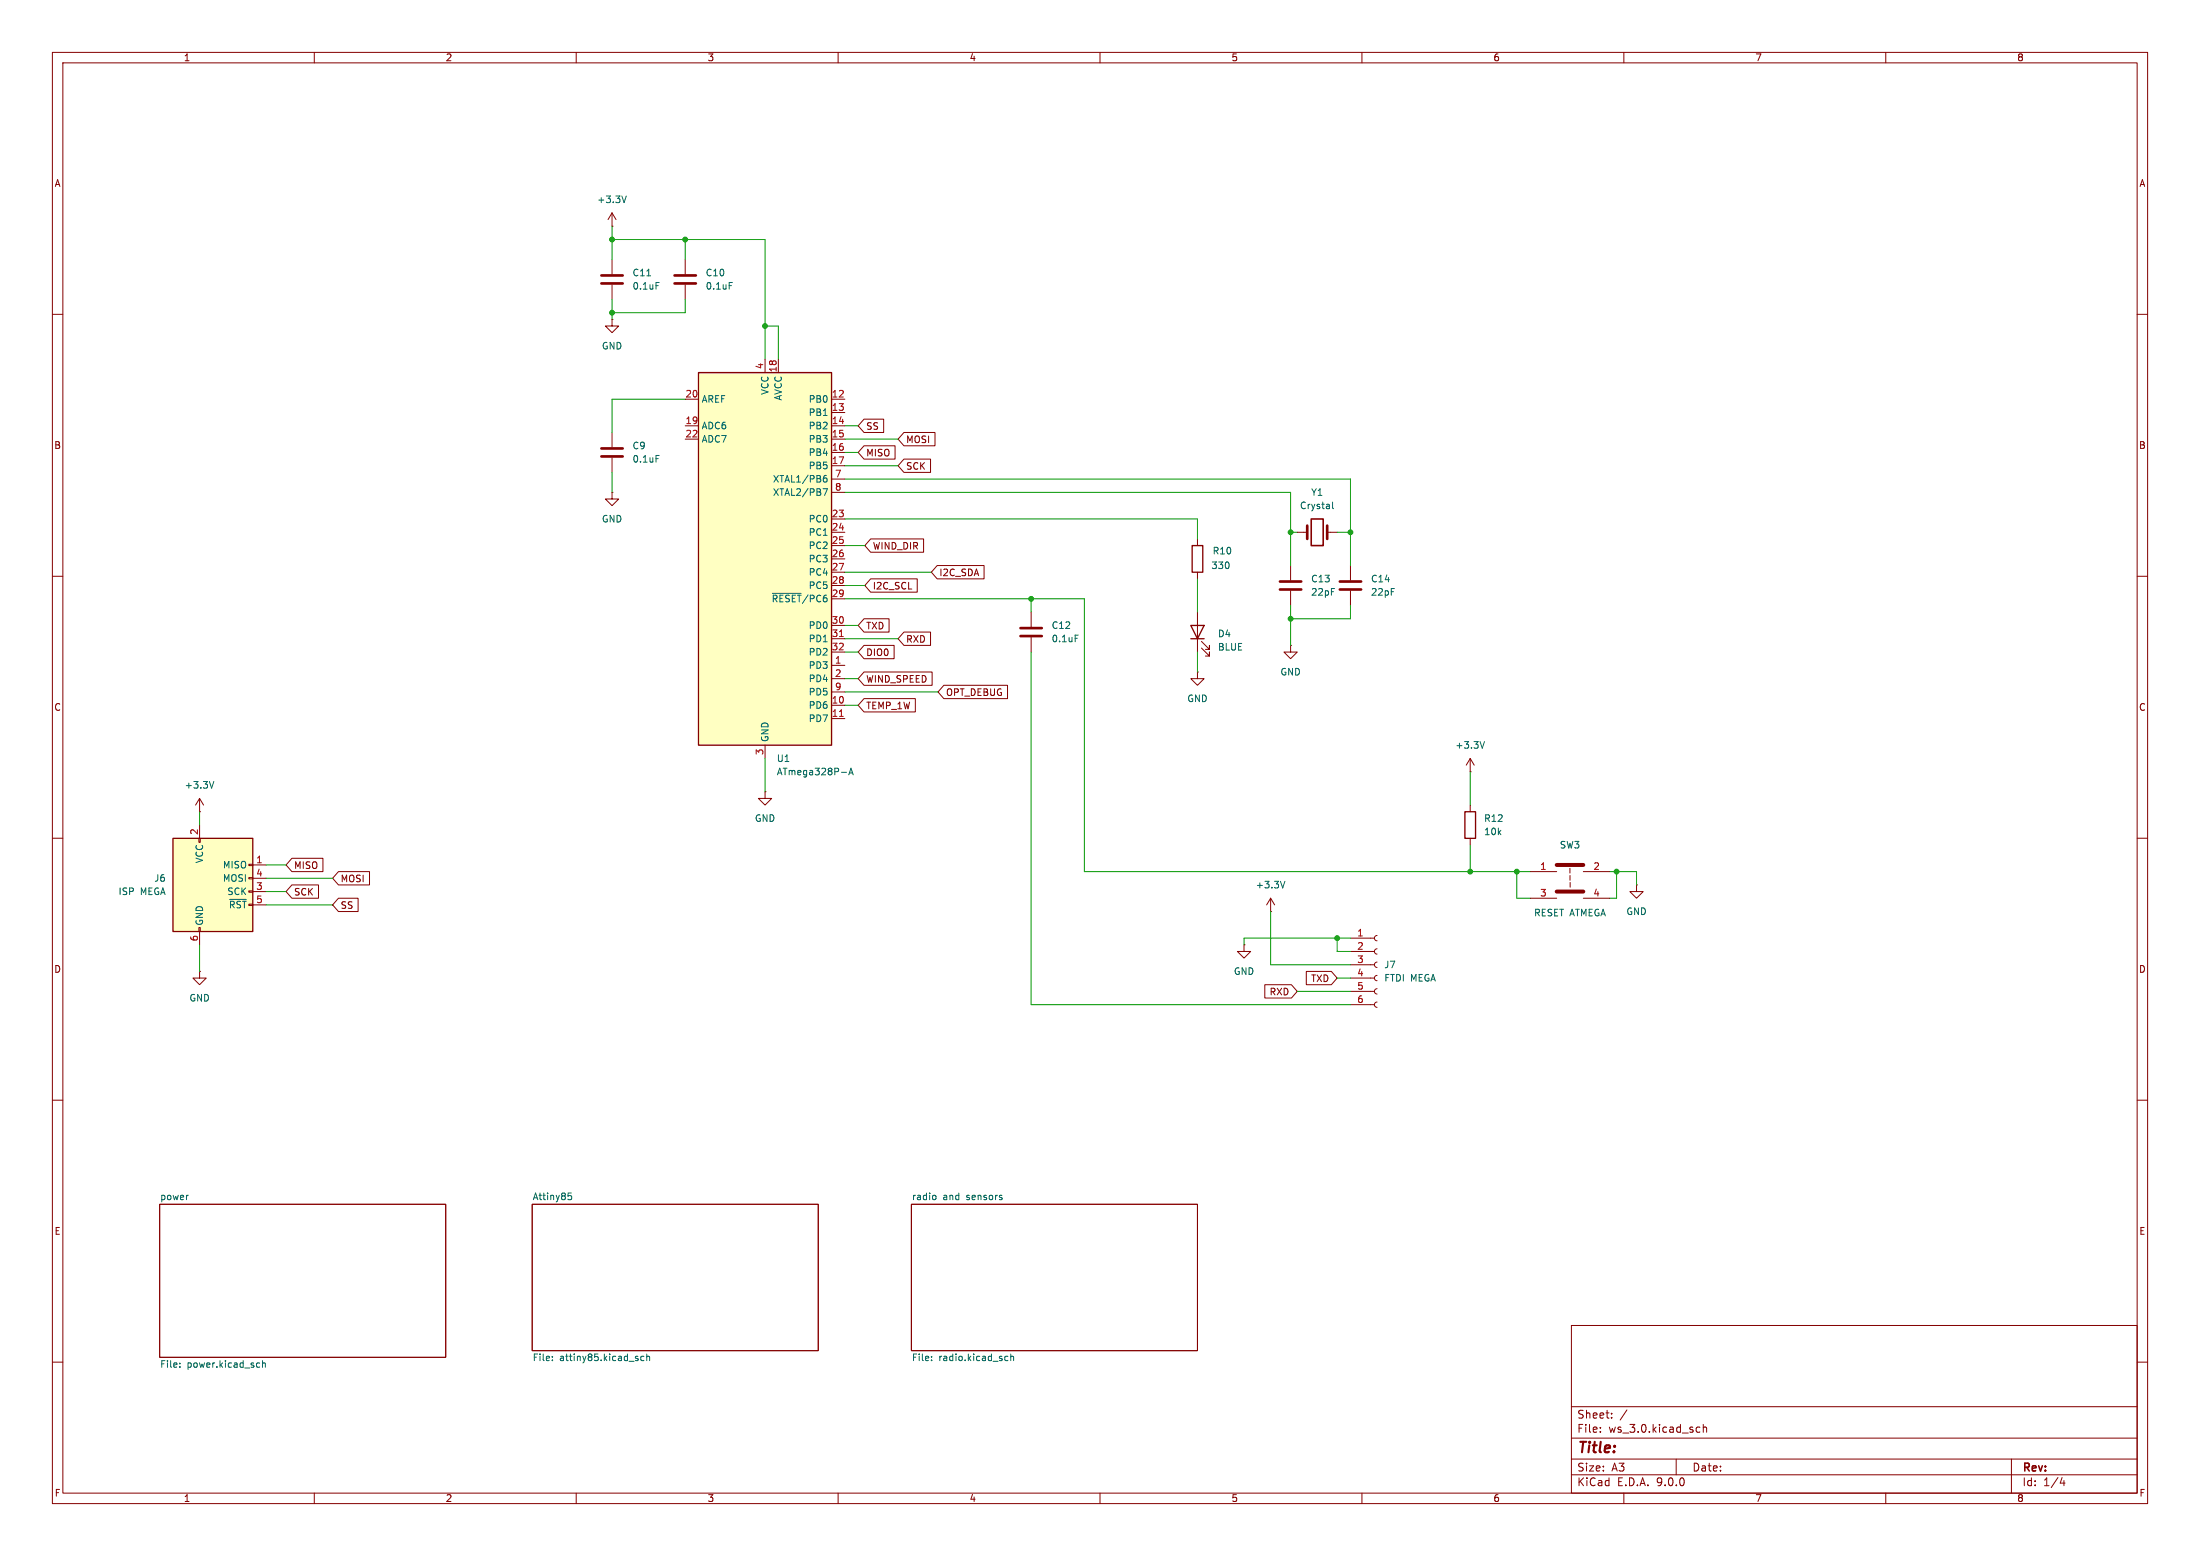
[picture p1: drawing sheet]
<svg xmlns="http://www.w3.org/2000/svg" width="420mm" height="297mm" viewBox="0 0 420 297" stroke-linecap="round" stroke-linejoin="round" font-family="sans-serif">
<g fill="none" stroke="#840000" stroke-width=".19">
<path d="M10 10h400v277h-400zM12 12h396v273h-396zM60 10v2M110 10v2M160 10v2M210 10v2M260 10v2M310 10v2M360 10v2M116.8 43.2h.1M116.8 40.6l-.7 1.3M116.8 40.6l.8 1.3"/>
<path d="M116.8 40.6v2.6M116.8 49.5v2.8M116.8 54.4v2.8M130.8 49.5v2.8M130.8 54.4v2.8M10 60h2M408 60h2M10 110h2M228.6 102.9v1.2M228.6 109.2v1.3M408 110h2M228.6 128.3v1.2h1.3l-1.3 1.3-1.3-1.3h1.3"/>
<path d="M228.6 128.3h.1M10 160h2M38.1 154.9h.1M38.1 152.4l-.8 1.3M38.1 152.4l.8 1.3M38.1 152.4v2.5M408 160h2M257.8 179.1h4.6M262.9 178.6l-.4 .1-.1 .4 .1 .3 .4 .2M312.4 168.9v1.3h1.3l-1.3 1.3-1.3-1.3h1.3M312.4 168.9h.1M257.8 181.6h4.6"/>
<path d="M257.8 184.2h4.6M257.8 186.7h4.6M257.8 189.2h4.6M257.8 191.8h4.6M262.9 181.1l-.4 .2-.1 .3 .1 .4 .4 .1M262.9 183.6l-.4 .2-.1 .4 .1 .3 .4 .2M262.9 186.2l-.4 .1-.1 .4 .1 .3 .4 .2M262.9 188.7l-.4 .2-.1 .3 .1 .4 .4 .1M262.9 191.3l-.4 .1-.1 .4 .1 .3 .4 .2M10 210h2M408 210h2M30.5 229.9h54.6v29.2h-54.6z"/>
<path d="M101.6 229.9h54.6v27.9h-54.6zM174 229.9h54.6v27.9h-54.6zM300 253h108v32h-108zM10 260h2M300 278.5h108M300 274.5h108M300 268.5h108M305.5 273.2v.2M305.5 272.5v.1M307.7 270.5v.2M307.7 269.8v.1M310.6 269.1l-1.3 1.9"/>
<path d="M320 278.5v3M324.1 272.4l.4 .1M324.5 273.3l-.4 .1M325.2 272.5l.2-.1 .3 .1 .1 .9M325.2 271.9v1.5M384 278.5v6.5M408 260h2M60 285v2M110 285v2M160 285v2M210 285v2M260 285v2"/>
<path d="M300 281.5h108M310 285v2M360 285v2M393.7 282l-.4 1.1h.9M394 282.6v1"/>
</g>
<g fill="none" stroke="#006464" stroke-width=".19">
<path d="M119.6 37.4l-.5 1.3M123.5 52.6h.7M125.2 53.9h.6M139.2 53.9h.6M40.8 149.2l-.4 1.2M35.8 228.1h.2M108.5 227.7h.6M108.5 228.3l.4-.1 .2 .3-.1 .4h-.5M178.4 228.1l.3 .3v.4l-.3 .2M50.1 259.7v1.3M105.4 259.6v.1M105.4 258.9v.2"/>
<path d="M122.9 258.9h-.3l-.3 .2 .1 .6h.5M123.5 259l.2-.1h.3v.8M123.5 258.4v1.3M177.8 259.6v.1M177.8 258.9v.2M191.9 259.7h.5M191.9 258.9h.5M193 259l.1-.1h.3l.1 .8M193 258.4v1.3M34.3 260.9v.1M34.3 260.2v.1M49.2 260.1l.4 .1"/>
<path d="M49.6 260.9l-.4 .1M50.1 260.3l.2-.2 .3 .1 .1 .8"/>
</g>
<path d="M227.6 104.1h2v5.1h-2z" fill="none" stroke="#840000" stroke-width=".25"/>
<path d="M114.8 52.6h4.1M114.8 54.1h4.1M128.8 52.6h4M128.8 54.1h4" fill="none" stroke="#840000" stroke-width=".51"/>
<path d="M33 160h15.3v17.8h-15.3z" fill="#ffffc2"/>
<g fill="none" stroke="#840000" stroke-width=".19">
<path d="M116.8 61v1.2h1.3l-1.3 1.3-1.2-1.3h1.2M116.8 61h.1M116.8 94v1.3h1.3l-1.3 1.2-1.2-1.2h1.2M116.8 94h.1M116.8 82.6v2.7M116.8 87.4v2.8M228.6 116.8v7.7M246.4 108v2.7M246.4 112.8v2.8M247.6 101.6h2M253.4 101.6h1.9M257.8 108v2.7"/>
<path d="M257.8 112.8v2.8M229.4 123.7l1.5 1.5v-.7v.7h-.8M229.4 122.4l1.5 1.6v-.8v.8h-.8M246.4 123.2v1.3h1.2l-1.2 1.2-1.3-1.2h1.3M246.4 123.2h.1M38.1 157.5v2.5M280.7 147.3h.1M280.7 144.8l-.8 1.3M280.7 144.8l.7 1.3M280.7 144.8v2.5M280.7 153.7v1.2M38 160h.2v.8h-.2z"/>
<path d="M38 177h.2v.8h-.2zM38.1 177.8v2.5M47.5 165h.8v.2h-.8zM47.5 167.5h.8v.3h-.8zM47.5 170.1h.8v.2h-.8zM48.3 165.1h2.5M48.3 167.6h2.5M48.3 170.2h2.5M48.3 172.7h2.5M280.7 160v1.3M292.1 166.4h5.1M292.1 171.5h5.1"/>
<path d="M299.7 165.7v1M299.7 167.1v.9M299.7 168.4v.9M302.3 166.4h5M302.3 171.5h5M38.1 185.4v1.3h1.3l-1.3 1.3-1.3-1.3h1.3M38.1 185.4h.1"/>
</g>
<path d="M227.3 119.4h2.6l-1.3 2.5zM227.3 121.9h2.6M279.7 154.9h2v5.1h-2zM33 160h15.3v17.8h-15.3z" fill="none" stroke="#840000" stroke-width=".25"/>
<path d="M125.2 86.9h.6M254.4 95.8v1.1l.2 .2M283.4 141.5l-.4 1.3M43.8 171.7h3.2" fill="none" stroke="#006464" stroke-width=".19"/>
<path d="M114.8 85.6h4.1M114.8 87.1h4.1M244.3 111h4.1M244.3 112.5h4.1M249.6 100.3v2.6M253.4 100.3v2.6M255.8 111h4M255.8 112.5h4" fill="none" stroke="#840000" stroke-width=".51"/>
<path d="M250.3 99.1h2.3v5h-2.3z" fill="none" stroke="#840000" stroke-width=".3"/>
<path d="M297.2 165.1h5.1M297.2 170.2h5.1" fill="none" stroke="#840000" stroke-width=".76"/>
<path d="M133.3 71.1h25.4v71.1h-25.4z" fill="#ffffc2"/>
<path d="M133.3 71.1h25.4v71.1h-25.4z" fill="none" stroke="#840000" stroke-width=".25"/>
<g fill="none" stroke="#840000" stroke-width=".19">
<path d="M130.8 76.2h2.5M146 68.6v2.5M148.6 68.6v2.5M158.7 76.2h2.6M158.7 78.7h2.6M130.8 81.3h2.5M130.8 83.8h2.5M158.7 81.3h2.6M158.7 83.8h2.6M158.7 86.4h2.6M158.7 88.9h2.6M158.7 91.4h2.6"/>
<path d="M158.7 94h2.6M158.7 99.1h2.6M164.9 80h3.8v2.6h-3.8l-1.1-1.3zM164.9 85.1h6v2.5h-6l-1.1-1.2zM172.6 87.6h5v2.6h-5l-1.2-1.3zM172.6 82.5h5.9v2.6h-5.9l-1.2-1.3zM158.7 101.6h2.6M158.7 104.1h2.6M158.7 106.7h2.6M158.7 109.2h2.6M158.7 111.8h2.6M158.7 114.3h2.6"/>
<path d="M158.7 119.4h2.6M164.9 118.1h4.8v2.6h-4.8l-1.1-1.3zM166.2 110.5h8.9v2.5h-8.9l-1.1-1.2zM166.2 102.9h10.1v2.5h-10.1l-1.1-1.3zM178.9 107.9h9v2.6h-9l-1.1-1.3zM196.8 116.8v2.8M158.7 121.9h2.6M158.7 124.5h2.6M158.7 127h2.6M158.7 129.5h2.6M158.7 132.1h2.6M158.7 134.6h2.6"/>
<path d="M158.7 137.2h2.6M164.9 128.3h13v2.5h-13l-1.1-1.3zM164.9 123.2h5.8v2.5h-5.8l-1.1-1.2zM164.9 133.3h9.8v2.6h-9.8l-1.1-1.3zM172.6 120.6h5v2.6h-5l-1.2-1.3zM180.2 130.8h12.1v2.6h-12.1l-1.1-1.3zM196.8 121.7v2.8M146 151.1v1.3h1.3l-1.3 1.3-1.2-1.3h1.2M146 151.1h.1M146 142.2v2.6M55.7 168.9h5.1v2.6h-5.1l-1.1-1.3zM55.7 163.8h6v2.6h-6l-1.1-1.3z"/>
<path d="M64.6 171.4h3.8v2.6h-3.8l-1.1-1.3zM64.6 166.4h5.9v2.5h-5.9l-1.1-1.3zM242.6 174h.1M242.6 171.5l-.8 1.2M242.6 171.5l.7 1.2M242.6 171.5v2.5M237.5 180.3v1.3h1.3l-1.3 1.3-1.3-1.3h1.3M237.5 180.3h.1M241.5 188h5l1.1 1.2-1.1 1.3h-5zM249.4 185.4h4.8l1.1 1.3-1.1 1.3h-4.8z"/>
</g>
<path d="M157.1 93.3h.9l-.6 1.3M157.2 91.4l.5-.2 .2 .3-.1 .5h-.4l-.2-.1M157.8 90.7l-.4 .1-.2 .3M147.4 113.3h5.5M205.2 121.2h.7M160.6 147.4h1M162 147.9l.5-1.3 .4 1.3M162.2 147.5h.6M245.3 168.2l-.4 1.3" fill="none" stroke="#006464" stroke-width=".19"/>
<path d="M160.3 121.5h.7M160.3 136.7h.7" fill="none" stroke="#a90000" stroke-width=".19"/>
<path d="M194.8 119.9h4.1M194.8 121.4h4.1" fill="none" stroke="#840000" stroke-width=".51"/>
<g fill="none" stroke="#009600" stroke-width=".19">
<path d="M116.8 43.2v6.3M116.8 57.2v3.8M116.8 45.7h29.2v22.9M130.8 57.2v2.5h-14M130.8 45.7v3.8M130.8 76.2h-14v6.4M146 62.2h2.6v6.4M116.8 90.2v3.8M161.3 99.1h67.3v3.8M161.3 83.8h10.1M161.3 86.4h2.5M161.3 88.9h10.1"/>
<path d="M161.3 81.3h2.5M161.3 94h85.1v14M161.3 91.4h96.5v16.6M161.3 114.3h45.7v52.1h85.1M161.3 104.1h3.8M161.3 119.4h2.5M161.3 109.2h16.5M161.3 111.8h3.8M196.8 114.3v2.5M228.6 110.5v6.3M246.4 101.6h1.2M246.4 115.6v7.6"/>
<path d="M255.3 101.6h2.5M257.8 115.6v2.5h-11.4M161.3 129.5h2.5M161.3 121.9h10.1M161.3 134.6h2.5M161.3 124.5h2.5M161.3 132.1h17.8M196.8 124.5v67.3h61M228.6 124.5v3.8M38.1 154.9v2.6M146 144.8v6.3M280.7 147.3v6.4"/>
<path d="M50.8 170.2h3.8M50.8 172.7h12.7M50.8 167.6h12.7M50.8 165.1h3.8M242.6 174v10.2h15.2M255.3 179.1v2.5h2.5M257.8 179.1h-20.3v1.2M280.7 161.3v5.1M289.6 166.4v5.1h2.5M307.3 166.4h5.1v2.5M308.6 166.4v5.1h-1.3M38.1 180.3v5.1"/>
<path d="M247.6 189.2h10.2M255.3 186.7h2.5"/>
</g>
<g fill="#009600" stroke="#009600" stroke-width=".19">
<circle cx="196.8" cy="114.3" r=".46"/>
<circle cx="116.8" cy="45.7" r=".46"/>
<circle cx="116.8" cy="59.7" r=".46"/>
<circle cx="289.6" cy="166.4" r=".46"/>
<circle cx="280.7" cy="166.4" r=".46"/>
<circle cx="308.6" cy="166.4" r=".46"/>
<circle cx="255.3" cy="179.1" r=".46"/>
<circle cx="130.8" cy="45.7" r=".46"/>
<circle cx="146" cy="62.2" r=".46"/>
<circle cx="246.4" cy="101.6" r=".46"/>
<circle cx="257.8" cy="101.6" r=".46"/>
<circle cx="246.4" cy="118.1" r=".46"/>
</g>
<text font-size="2.8" fill="#840000" x="301" y="277.9">Title:</text>
<g font-size="2.1" fill="#840000">
<text x="301" y="273.7">File:</text>
<text x="301" y="271">Sheet:</text>
<text x="307.1" y="273.7">ws_3.0.kicad_sch</text>
<text x="301" y="281.1">Size:</text>
<text x="307.6" y="281.1">A3</text>
<text x="323" y="281.1">Date:</text>
<text x="386" y="281.3">Rev:</text>
<text x="301" y="283.9">KiCad</text>
<text x="308.7" y="283.9">E.D.A.</text>
<text x="316.3" y="283.9">9.0.0</text>
<text x="386" y="283.9">Id:</text>
<text x="390.1" y="283.9">1/4</text>
</g>
<g font-size="1.8" fill="#840000">
<text x="35" y="11.9">1</text>
<text x="85" y="11.9">2</text>
<text x="135" y="11.9">3</text>
<text x="185" y="11.9">4</text>
<text x="235" y="11.9">5</text>
<text x="285" y="11.9">6</text>
<text x="335" y="11.9">7</text>
<text x="385" y="11.9">8</text>
<text x="10.3" y="35.9">A</text>
<text x="408.3" y="35.9">A</text>
<text x="165.3" y="82.2">SS</text>
<text x="10.3" y="85.9">B</text>
<text x="165.3" y="87.3">MISO</text>
<text x="172.9" y="89.9">SCK</text>
<text x="172.9" y="84.8">MOSI</text>
<text x="408.2" y="85.9">B</text>
<text x="166.5" y="105.1">WIND_DIR</text>
<text x="166.5" y="112.7">I2C_SCL</text>
<text x="179.2" y="110.2">I2C_SDA</text>
<text x="165.3" y="120.3">TXD</text>
<text x="165.3" y="125.4">DIO0</text>
<text x="172.9" y="122.9">RXD</text>
<text x="165.3" y="130.5">WIND_SPEED</text>
<text x="10.3" y="135.9">C</text>
<text x="165.3" y="135.6">TEMP_1W</text>
<text x="180.5" y="133">OPT_DEBUG</text>
<text x="408.2" y="135.9">C</text>
<text x="56" y="166.1">MISO</text>
<text x="56" y="171.1">SCK</text>
<text x="64.9" y="173.7">SS</text>
<text x="64.9" y="168.6">MOSI</text>
<text x="10.3" y="185.9">D</text>
<text x="408.2" y="185.9">D</text>
<text x="242.3" y="190.2">RXD</text>
<text x="250.2" y="187.6">TXD</text>
<text x="10.3" y="235.9">E</text>
<text x="408.3" y="235.9">E</text>
<text x="10.3" y="285.9">F</text>
<text x="35" y="286.9">1</text>
<text x="85" y="286.9">2</text>
<text x="135" y="286.9">3</text>
<text x="185" y="286.9">4</text>
<text x="235" y="286.9">5</text>
<text x="285" y="286.9">6</text>
<text x="335" y="286.9">7</text>
<text x="385" y="286.9">8</text>
<text x="408.3" y="285.9">F</text>
</g>
<g font-size="1.8" fill="#006464">
<text x="113.9" y="39">+3.3V</text>
<text x="120.7" y="52.9">C11</text>
<text x="134.6" y="52.9">C10</text>
<text x="120.7" y="55.5">0.1uF</text>
<text x="134.6" y="55.5">0.1uF</text>
<text x="114.8" y="66.9">GND</text>
<text x="133.9" y="77.1">AREF</text>
<text x="146.9" y="75.5" transform="rotate(-90 146.9 75.5)">VCC</text>
<text x="149.5" y="76.5" transform="rotate(-90 149.5 76.5)">AVCC</text>
<text x="154.3" y="77.1">PB0</text>
<text x="133.9" y="82.1">ADC6</text>
<text x="154.3" y="79.6">PB1</text>
<text x="154.3" y="82.1">PB2</text>
<text x="120.7" y="86">C9</text>
<text x="120.7" y="88.5">0.1uF</text>
<text x="133.9" y="84.7">ADC7</text>
<text x="154.3" y="84.7">PB3</text>
<text x="154.3" y="87.2">PB4</text>
<text x="154.3" y="89.8">PB5</text>
<text x="147.5" y="92.3">XTAL1/PB6</text>
<text x="147.5" y="94.8">XTAL2/PB7</text>
<text x="250.2" y="94.8">Y1</text>
<text x="114.8" y="99.9">GND</text>
<text x="154.3" y="99.9">PC0</text>
<text x="248.1" y="97.4">Crystal</text>
<text x="154.3" y="102.5">PC1</text>
<text x="154.3" y="105">PC2</text>
<text x="154.3" y="107.5">PC3</text>
<text x="231.4" y="106">R10</text>
<text x="154.3" y="110.1">PC4</text>
<text x="154.3" y="112.6">PC5</text>
<text x="231.1" y="108.8">330</text>
<text x="250.2" y="111.4">C13</text>
<text x="250.2" y="113.9">22pF</text>
<text x="261.6" y="111.4">C14</text>
<text x="261.6" y="113.9">22pF</text>
<text x="147.2" y="115.2">~{RESET}/PC6</text>
<text x="154.3" y="120.2">PD0</text>
<text x="154.3" y="122.8">PD1</text>
<text x="154.3" y="125.3">PD2</text>
<text x="200.7" y="120.2">C12</text>
<text x="200.7" y="122.8">0.1uF</text>
<text x="232.4" y="121.8">D4</text>
<text x="232.4" y="124.4">BLUE</text>
<text x="154.3" y="127.9">PD3</text>
<text x="154.3" y="130.4">PD4</text>
<text x="244.3" y="129.1">GND</text>
<text x="154.3" y="132.9">PD5</text>
<text x="154.3" y="135.5">PD6</text>
<text x="226.6" y="134.2">GND</text>
<text x="146.9" y="141.7" transform="rotate(-90 146.9 141.7)">GND</text>
<text x="154.3" y="138">PD7</text>
<text x="277.7" y="143.1">+3.3V</text>
<text x="148.2" y="145.6">U1</text>
<text x="148.2" y="148.2">ATmega328P-A</text>
<text x="35.2" y="150.7">+3.3V</text>
<text x="144" y="157.1">GND</text>
<text x="283.2" y="159.6">10k</text>
<text x="283.2" y="157.1">R12</text>
<text x="39" y="164.9" transform="rotate(-90 39 164.9)">VCC</text>
<text x="42.4" y="166">MISO</text>
<text x="297.7" y="162.2">SW3</text>
<text x="22.5" y="171">ISP</text>
<text x="26.8" y="171">MEGA</text>
<text x="29.4" y="168.5">J6</text>
<text x="42.4" y="168.5">MOSI</text>
<text x="43.3" y="171">SCK</text>
<text x="43.6" y="173.6">~{RST}</text>
<text x="239.6" y="169.8">+3.3V</text>
<text x="39" y="176.8" transform="rotate(-90 39 176.8)">GND</text>
<text x="292.8" y="175.1">RESET ATMEGA</text>
<text x="310.4" y="174.9">GND</text>
<text x="264.2" y="185">J7</text>
<text x="36.1" y="191.4">GND</text>
<text x="235.5" y="186.3">GND</text>
<text x="264.2" y="187.6">FTDI MEGA</text>
<text x="30.5" y="229.2">power</text>
<text x="101.6" y="229.2">Attiny85</text>
<text x="174" y="229.2">radio</text>
<text x="180" y="229.2">and</text>
<text x="184.6" y="229.2">sensors</text>
<text x="30.5" y="261.4">File:</text>
<text x="35.7" y="261.4">power.kicad_sch</text>
<text x="101.6" y="260.1">File:</text>
<text x="106.8" y="260.1">attiny85.kicad_sch</text>
<text x="174" y="260.1">File:</text>
<text x="179.2" y="260.1">radio.kicad_sch</text>
</g>
<g font-size="1.8" fill="#a90000">
<text x="145.8" y="70.6" transform="rotate(-90 145.8 70.6)">4</text>
<text x="148.3" y="71.2" transform="rotate(-90 148.3 71.2)">18</text>
<text x="130.8" y="75.9">20</text>
<text x="158.7" y="75.9">12</text>
<text x="130.8" y="81">19</text>
<text x="130.8" y="83.6">22</text>
<text x="158.7" y="78.5">13</text>
<text x="158.7" y="81">14</text>
<text x="158.7" y="83.6">15</text>
<text x="158.7" y="86.1">16</text>
<text x="158.7" y="88.6">17</text>
<text x="159.3" y="91.2">7</text>
<text x="159.3" y="93.7">8</text>
<text x="158.7" y="98.8">23</text>
<text x="158.7" y="101.3">24</text>
<text x="158.7" y="103.9">25</text>
<text x="158.7" y="106.4">26</text>
<text x="158.7" y="109">27</text>
<text x="158.7" y="111.5">28</text>
<text x="158.7" y="114">29</text>
<text x="158.7" y="119.1">30</text>
<text x="158.7" y="121.7">31</text>
<text x="158.7" y="124.2">32</text>
<text x="159.3" y="126.7">1</text>
<text x="159.3" y="129.3">2</text>
<text x="159.3" y="131.8">9</text>
<text x="158.7" y="134.4">10</text>
<text x="158.7" y="136.9">11</text>
<text x="145.8" y="144.2" transform="rotate(-90 145.8 144.2)">3</text>
<text x="37.8" y="159.5" transform="rotate(-90 37.8 159.5)">2</text>
<text x="48.8" y="164.8">1</text>
<text x="48.8" y="167.4">4</text>
<text x="293.9" y="166.1">1</text>
<text x="304.1" y="166.1">2</text>
<text x="48.8" y="169.9">3</text>
<text x="48.8" y="172.5">5</text>
<text x="293.9" y="171.2">3</text>
<text x="304.1" y="171.2">4</text>
<text x="37.8" y="179.8" transform="rotate(-90 37.8 179.8)">6</text>
<text x="259" y="178.8">1</text>
<text x="259" y="181.4">2</text>
<text x="259" y="183.9">3</text>
<text x="259" y="186.4">4</text>
<text x="259" y="189">5</text>
<text x="259" y="191.5">6</text>
</g>
</svg>
